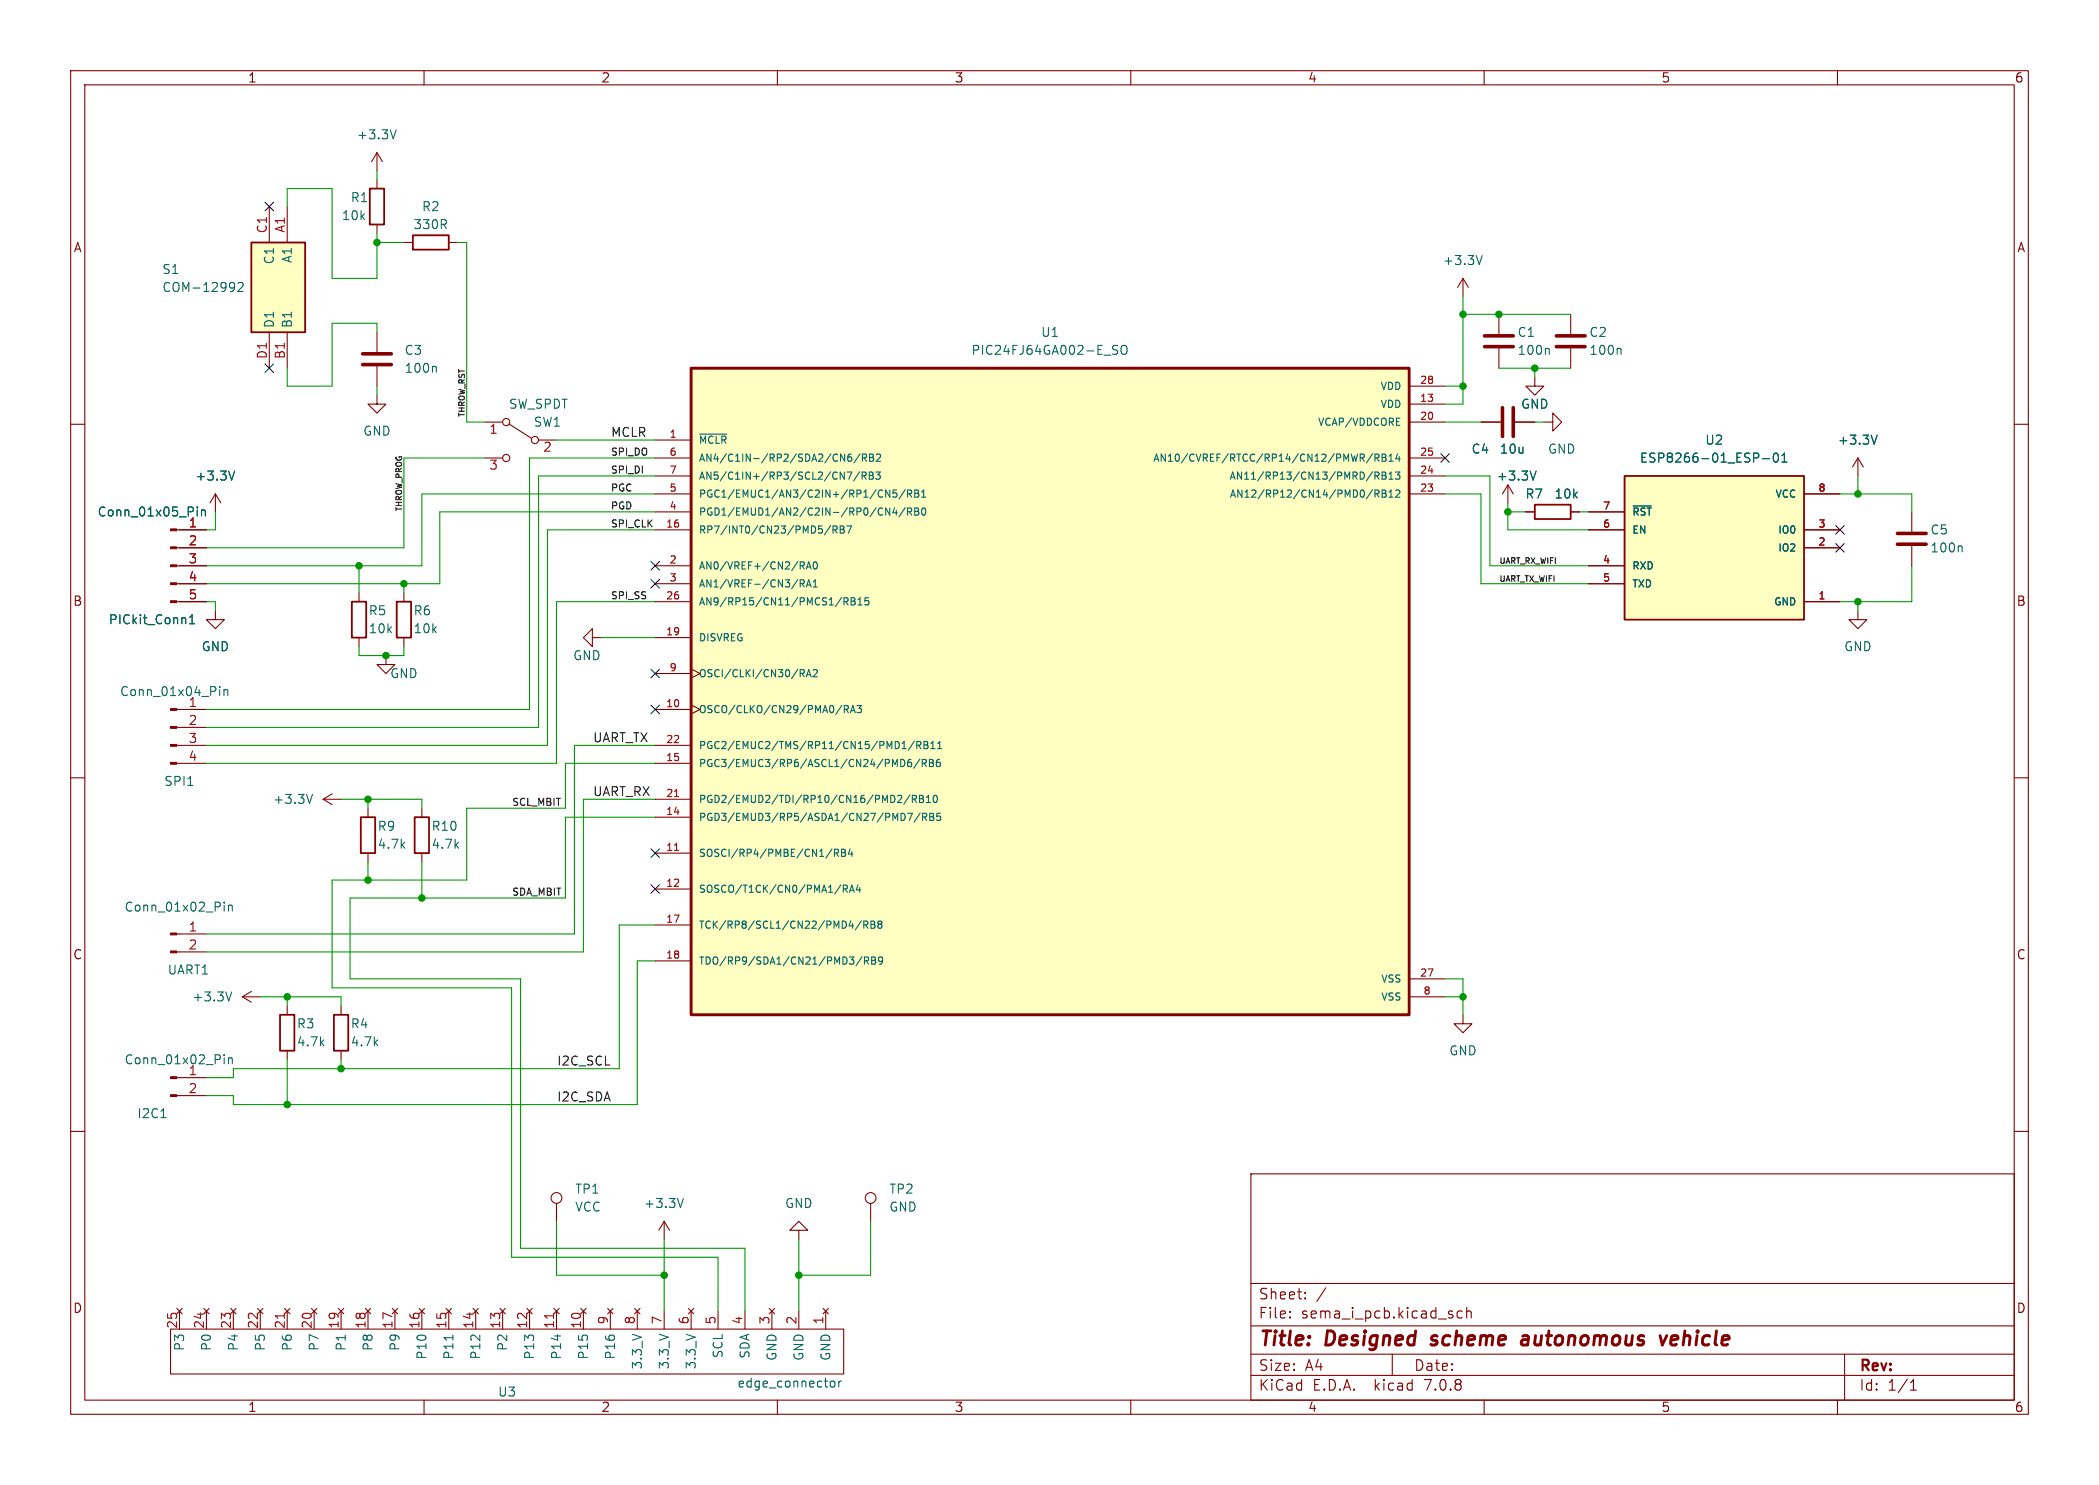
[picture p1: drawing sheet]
<svg xmlns="http://www.w3.org/2000/svg" width="297mm" height="210mm" viewBox="0 0 297 210" stroke-linecap="round" stroke-linejoin="round" font-family="sans-serif">
<g fill="none" stroke="#840000" stroke-width=".15">
<path d="M10 10h277v190h-277zM12 12h273v186h-273zM60 10v2M110 10v2M160 10v2M210 10v2M260 10v2M38.1 29.2v5.1M40.6 29.2v5.1M53.3 21.6l-.7 1.3M53.3 21.6v2.5M53.3 25.4v1.3"/>
<path d="M53.3 31.8v1.2M53.3 21.6l.8 1.3M57.1 34.3h1.3M63.5 34.3h1.3M207 39.4l-.8 1.2M207 39.4v2.5M207 39.4l.8 1.2M10 60h2M38.1 47v5.1M40.6 47v5.1M53.3 55.9v1.3h1.3l-1.3 1.2-1.2-1.2h1.2M53.3 47v2.8"/>
<path d="M53.3 51.8v2.8M68.6 59.7h2.5M72 59.9l3.2 2.1M199.4 57.2h5.1M199.4 59.7h5.1M199.4 54.6h5.1M209.5 59.7h2.8M212.1 44.5v2.7M212.1 49.3v2.8M214.4 59.7h2.8M217.2 53.3v1.3h1.2l-1.2 1.3-1.3-1.3h1.3M218.4 59.7h1.3v-1.3l1.3 1.3-1.3 1.3v-1.3"/>
<path d="M222.2 44.5v2.7M222.2 49.3v2.8M285 60h2M25 74.9h4.2M25 77.5h4.2M30.5 69.9l-.8 1.2M30.5 69.9v2.5M30.5 69.9l.7 1.2M68.6 64.8h2.5M76.2 62.2h2.5M92.7 62.2h5.1M92.7 74.9h5.1"/>
<path d="M92.7 69.9h5.1M92.7 67.3h5.1M92.7 64.8h5.1M92.7 72.4h5.1M199.4 69.9h5.1M199.4 67.3h5.1M199.4 64.8h5.1M213.4 68.6l-.8 1.3M213.4 68.6v2.5M213.4 68.6l.7 1.3M215.9 72.4h1.3M222.2 72.4h1.3"/>
<path d="M224.8 74.9h5.1M224.8 72.4h5.1M255.3 74.9h5M255.3 69.9h5M255.3 77.5h5M262.9 64.8l-.8 1.2M262.9 64.8v2.5M262.9 64.8l.8 1.2M270.5 72.4v2.8M270.5 77.2v2.8M25 80h4.2M25 85.1h4.2"/>
<path d="M25 82.6h4.2M30.5 86.4v1.2h1.2l-1.2 1.3-1.3-1.3h1.3M50.8 83.8v1.3M50.8 90.2v1.2M54.6 92.7v1.3h1.3l-1.3 1.3-1.3-1.3h1.3M57.1 83.8v1.3M57.1 90.2v1.2M83.8 90.2v-1.3l-1.3 1.3 1.3 1.2v-1.2h1.3M92.7 90.2h5.1M92.7 80h5.1M92.7 85.1h5.1M92.7 82.6h5.1"/>
<path d="M92.7 95.3h5.1M97.8 99.7l1.3 .6-1.3 .7M97.8 94.6l1.3 .7-1.3 .6M224.8 80h5.1M224.8 82.6h5.1M255.3 85.1h5M262.9 86.4v1.2h1.3l-1.3 1.3-1.3-1.3h1.3M10 110h2M25 100.3h4.2M25 108h4.2M25 105.4h4.2M25 102.9h4.2"/>
<path d="M45.7 113h2.6M45.7 113l1.3 .8M47 112.3l-1.3 .7M52.1 114.3v1.3M59.7 114.3v1.3M92.7 100.3h5.1M92.7 115.6h5.1M92.7 108h5.1M92.7 113h5.1M92.7 105.4h5.1M285 110h2M25 134.6h4.2"/>
<path d="M25 132.1h4.2M52.1 120.7v1.2M59.7 120.7v1.2M92.7 120.7h5.1M92.7 125.7h5.1M92.7 130.8h5.1M92.7 135.9h5.1M199.4 138.4h5.1M10 160h2M25 154.9h4.2M25 152.4h4.2M34.3 141h2.5"/>
<path d="M34.3 141l1.3 .7M35.6 140.2l-1.3 .8M40.6 142.2v1.3M40.6 148.6v1.3M48.3 142.2v1.3M48.3 148.6v1.3M199.4 141h5.1M207 143.5v1.3h1.3l-1.3 1.3-1.3-1.3h1.3M285 160h2M78.7 170.2v2.5M94 172.7l-.8 1.3M94 172.7v2.6"/>
<path d="M94 172.7l.7 1.3M113 174h1.3l-1.3-1.3-1.2 1.3h1.2v1.3M123.2 170.2v2.5M177 166h108v32h-108zM24.1 188h95.3v6.3h-95.3zM25 185l.8 .8M25.4 185.4v2.6M25.8 185l-.8 .8M28.8 185l.8 .8M29.2 185.4v2.6M29.6 185l-.8 .8M32.6 185l.8 .8"/>
<path d="M33 185.4v2.6M33.4 185l-.8 .8M36.4 185l.8 .8M36.8 185.4v2.6M37.2 185l-.8 .8M40.3 185l.7 .8M40.6 185.4v2.6M41 185l-.7 .8M44.1 185l.7 .8M44.4 185.4v2.6M44.8 185l-.7 .8M47.9 185l.7 .8"/>
<path d="M48.3 185.4v2.6M48.6 185l-.7 .8M51.7 185l.8 .8M52.1 185.4v2.6M52.5 185l-.8 .8M55.5 185l.8 .8M55.9 185.4v2.6M56.3 185l-.8 .8M59.3 185l.8 .8M59.7 185.4v2.6M60 198v2M60.1 185l-.8 .8"/>
<path d="M63.1 185l.8 .8M63.5 185.4v2.6M63.9 185l-.8 .8M66.9 185l.8 .8M67.3 185.4v2.6M67.7 185l-.8 .8M70.7 185l.8 .8M71.1 185.4v2.6M71.5 185l-.8 .8M74.5 185l.8 .8M74.9 185.4v2.6M75.3 185l-.8 .8"/>
<path d="M78.4 185l.7 .8M78.7 185.4v2.6M79.1 185l-.7 .8M82.2 185l.7 .8M82.5 185.4v2.6M82.9 185l-.7 .8M86 185l.7 .8M86.4 185.4v2.6M86.7 185l-.7 .8M89.8 185l.8 .8M90.2 185.4v2.6M90.6 185l-.8 .8"/>
<path d="M94 185.4v2.6M97.4 185l.8 .8M97.8 185.4v2.6M98.2 185l-.8 .8M101.6 185.4v2.6M105.4 185.4v2.6M108.8 185l.8 .8M109.2 185.4v2.6M109.6 185l-.8 .8M110 198v2M113 185.4v2.6M116.5 185l.7 .8"/>
<path d="M116.8 185.4v2.6M117.2 185l-.7 .8M160 198v2M177 194.5h108M177 191.5h108M177 187.5h108M177 181.5h108M182.5 186.3h.1l-.1 .1M182.5 186.3v.1M182.5 185.5v.1M182.5 185.5h.1l-.1 .1M184.7 183.6v.1"/>
<path d="M184.7 183.6h-.1l.1 .1M184.7 182.8v.1M184.7 182.8h-.1l.1 .1M187.6 182.1l-1.3 2M197 191.5v3M206.9 185.5l-.4-.1-.3 .3v.4l.1 .2 .2 .1 .4-.1M207.5 185.5a.37 .37 0 0 1 .7 .1v.8M207.5 184.9v1.5M210 198v2M260 198v2M261 191.5v6.5M270.3 196.6h.9"/>
<path d="M270.3 195.5l.4-.4v1.5"/>
<circle cx="71.6" cy="59.7" r=".51"/>
<circle cx="71.6" cy="64.8" r=".51"/>
<circle cx="75.7" cy="62.2" r=".51"/>
<circle cx="78.7" cy="169.4" r=".76"/>
<circle cx="123.2" cy="169.4" r=".76"/>
</g>
<path d="M202.5 190.1l.1 .1M202.7 189l-.1 .3v.1M215.5 189l.2-.1 .5 .1M216.3 189.4h-.7a.4 .4 0 0 0-.3 .4 .4 .4 0 0 0 .2 .4l.7-.1M234.9 188.9l.3 1.3 .6-1.3M236.8 188.9l-.3 .3-.1 .7 .1 .2 .1 .1h.4M237.4 189.4l-1 .1" fill="none" stroke="#840000" stroke-width=".4"/>
<g fill="#840000" stroke="#840000" stroke-width=".15">
<path d="M24.1 134.5h.9v.2h-.9z"/>
<path d="M24.1 132h.9v.2h-.9z"/>
<path d="M24.1 154.8h.9v.3h-.9z"/>
<path d="M24.1 152.3h.9v.2h-.9z"/>
<path d="M24.1 85h.9v.2h-.9z"/>
<path d="M24.1 82.4h.9v.3h-.9z"/>
<path d="M24.1 79.9h.9v.2h-.9z"/>
<path d="M24.1 77.3h.9v.3h-.9z"/>
<path d="M24.1 74.8h.9v.3h-.9z"/>
<path d="M24.1 107.8h.9v.3h-.9z"/>
<path d="M24.1 105.3h.9v.2h-.9z"/>
<path d="M24.1 102.7h.9v.3h-.9z"/>
<path d="M24.1 100.2h.9v.3h-.9z"/>
</g>
<g fill="none" stroke="#006464" stroke-width=".15">
<path d="M56.1 18.4l-.5 1.2M32.9 39.9l.2 .2a1.07 1.07 0 0 1-.1 1M209.7 36.1l-.4 1.3M33.2 40.5l-.3 .2M33.7 40.1l.2-.2h.3l.1 .2 .1 .2-.1 .2-.7 .7h.8M61.6 51.8l.1 .2v.6M157.5 49.4l.5 .2 .1 .3-.2 .2-.5-.1M157.5 48.9h.6M158.7 49a.43 .43 0 0 1 .5-.2 .43 .43 0 0 1 .3 .5v.4a.42 .42 0 0 1-.4 .4 .42 .42 0 0 1-.5-.4zM197.6 59.1h.5M219 49.3l.2 .1v.7M229.2 49.3l.2 .1v.7"/>
<path d="M27.9 71.7v.1M27.9 72.1v.9M28.5 72.1v.9M28.5 72.2l.2-.1 .3 .1 .1 .8M33.2 66.6l-.4 1.3M99 61.4h3.8M113.2 79.5h.4l.2 .1-.1 .3-.5 .1M113.5 80l.3 .5M115.2 79.5h.1a.54 .54 0 0 1 .4 .5 .54 .54 0 0 1-.4 .5 .68 .68 0 0 1-.1-1zM117.5 74.3l-.8 1.3M117.9 74.9h.5l.1-.2-.1-.2-.5-.1v1M118.1 74.9l.4 .5"/>
<path d="M118.9 74.4h.3l.2 .2-.2 .3 .2 .1 .1 .2-.2 .2h-.4zM118.9 74.9h.3M119.8 74.4h.7l-.5 1M119.9 66.8h.6l-.4 1M120.4 64.2l-.3 .1a.68 .68 0 0 0 0 .9l.4-.1v-.3l-.2-.2-.3 .1v.1M121.6 66.7l-.8 1.3M121.7 64.2l-.9 1.3M122 67.3l.5-.1 .1-.1-.1-.2-.5-.1v1M122 64.7h.5l.1-.1v-.3l-.6-.1v1M122.2 67.3l.4 .5M122.3 64.7l.3 .5M123 66.8h.3l.2 .1-.2 .3 .2 .1 .1 .3-.2 .2h-.4z"/>
<path d="M123 67.2h.3M123 64.2h.4l.2 .2-.2 .3 .2 .1v.2l-.2 .2h-.4zM123 64.7h.4M123.9 66.8h.6l-.3 .3 .3 .1v.5l-.1 .1-.5-.1M124 64.3l.4-.1 .2 .3-.6 .7h.6M125.3 69.3l.6 1v-1M125.9 71.8v1.1l-.6-1.1v1.1M126.6 71.8l-.3 .7h.7M126.8 72.2v.7M126.9 69.3h-.5l-.1 .5 .2-.1h.3l.1 .2v.3l-.2 .1-.4-.1M128.1 71.8l-.9 1.3M128.1 69.2l-.9 1.4"/>
<path d="M128.4 69.8h.5l.1-.2v-.2l-.6-.1v1M128.4 72.4l.5-.1 .1-.1v-.3l-.6-.1v1.1M128.7 72.4l.3 .5M128.7 69.8l.3 .5M129.4 69.3h.4l.2 .2-.2 .3 .2 .1v.2l-.2 .2h-.4zM129.4 69.8h.4M129.4 71.8h.4l.2 .2-.2 .3 .2 .1v.3l-.2 .2h-.4zM129.4 72.3h.4M130.4 69.6l.3-.3v1M130.4 70.3h.6M130.5 71.9l.1-.1a.54 .54 0 0 1 .4 .5 .54 .54 0 0 1-.4 .6l-.1-.1-.1-.3zM194.2 69.2l-.9 1.4"/>
<path d="M194.2 64.2l-.9 1.3M194.5 64.7h.5l.1-.1v-.3l-.6-.1v1M194.5 67.3l.5-.1 .1-.1v-.2l-.6-.1v1M194.5 69.8h.5l.1-.2v-.2l-.6-.1v1M194.8 69.8l.3 .5M194.8 67.3l.3 .5M194.8 64.7l.3 .5M195.6 69.3h.3l.2 .2-.2 .3 .2 .1v.2l-.1 .2h-.4zM195.6 66.8h.3l.2 .1-.2 .3 .2 .1v.3l-.1 .2h-.4zM195.6 64.2h.3l.2 .2-.2 .3 .2 .1v.2l-.1 .2h-.4zM195.6 69.8h.3M195.6 67.2h.3"/>
<path d="M195.6 64.7h.3M196.5 70.3h.6M196.5 64.5l.3-.3v1M196.5 67l.3-.2v1M196.5 69.6l.3-.3v1M196.5 67.8h.6M196.5 65.2h.6M197.5 66.8h.6l-.4 .3 .3 .1v.5l-.1 .1-.4-.1M197.5 69.4l.4-.1 .2 .3-.6 .7h.6M197.6 60.2h.5M197.7 64.2l-.2 .7h.6M198 64.6v.6"/>
<path d="M217.4 66.6l-.5 1.3M231.1 71.6h2.5M249.4 64.9h1M251 64.2l.2-.1a.69 .69 0 0 1 .3 1.1l-.2 .1a.68 .68 0 0 1-.3-1.1zM252.1 65.3h.8M252.1 64.4l.4-.3v1.2M265.6 61.5l-.4 1.3M277.5 77.2l.1 .2v.6M26.8 88.2h.7M26.8 87.3l.4-.4v1.3M31.1 97.1v.1M31.1 97.5v.9"/>
<path d="M31.7 97.5v.9M31.7 97.6l.2-.1 .3 .1v.8M112.9 81.9l-.9 1.4M113.2 82.5h.5l.1-.2v-.2l-.6-.1v1M113.2 94.7h.4l.2 .2-.1 .3h-.5M113.5 82.5l.3 .5M113.5 95.2l.3 .5M114.1 80.5l.3-1 .4 1M114.1 83l.3-1 .4 1M114.1 95.7l.3-1 .4 1M114.2 80.2h.5M114.2 82.7h.5"/>
<path d="M114.2 95.4h.5M115.1 94.8l.4-.1 .1 .3-.6 .7h.6M115.1 83h.5M115.1 82.3l.3-.3v1M119.1 99.7l-.8 1.3M119.4 85.1l.5-.1 .1-.1v-.3l-.6-.1v1.1M119.7 85.1l.3 .5M120.4 84.5h.4l.2 .2-.2 .3 .2 .1v.3l-.2 .2h-.4zM120.4 85h.4M121.3 99.8h.6l-.4 .4 .3 .1v.4l-.1 .1-.4-.1M121.4 85.6h.6M121.4 84.8l.3-.3v1.1"/>
<path d="M122.9 84.5h-.5v.5l.1-.1 .4 .1 .1 .1-.1 .4-.1 .1-.4-.1M26.6 111.1h.7M44.2 112.3l-.4 1.3M119.5 100.3h.5v-.2v-.2l-.5-.1v1M119.7 100.3l.3 .5M120.3 100.8l.4-1 .3 1M120.4 100.5h.5M127.2 112.5h.3l.1 .3-.6 .7h.6M127.6 105.9h.6M127.7 105.1l.2-.2v1M127.9 107.5l.1 .3-.1 .5M128.4 115h.7l-.4 1"/>
<path d="M128.8 112.4l-.9 1.3M128.9 107.4h-.3a.68 .68 0 0 0 0 1l.4-.1v-.3l-.2-.2h-.3l-.1 .2M129.1 113h.5l.1-.2-.1-.2-.5-.1v1M129.3 113l.4 .5M129.4 104.8l-.9 1.3M129.7 105.4l.5-.1 .1-.1v-.2l-.6-.1v1M130 105.4l.3 .5M130.1 112.5h.4l.1 .2-.1 .3 .1 .1 .1 .2-.2 .2h-.4zM130.1 113h.4M130.2 107.3l-.9 1.4M130.2 115l-.9 1.3M130.5 107.9h.5l.1-.2-.1-.2-.5-.1v1"/>
<path d="M130.5 115.5h.5l.1-.1v-.3l-.6-.1v1M130.7 104.9h.4l.2 .1-.2 .3 .2 .1v.3l-.2 .2h-.4zM130.7 105.3h.4M130.7 107.9l.4 .5M130.8 115.5l.3 .5M131.1 113.5h.6M131.1 112.8l.3-.3v1M131.5 107.4h.4l.1 .2-.1 .3 .1 .1 .1 .2-.2 .2h-.4zM131.5 107.9h.4M131.6 115h.3l.2 .2-.2 .3 .2 .1v.2l-.1 .2h-.4zM131.6 115.5h.3M131.7 105.9h.6"/>
<path d="M131.7 105.1l.3-.2v1M132.2 112.5h.1a.54 .54 0 0 1 .3 .5 .54 .54 0 0 1-.3 .5 .68 .68 0 0 1-.1-1zM132.7 105.9h.6M132.7 105.1l.3-.2v1M133 107.4h-.3a.68 .68 0 0 0 0 1l.3-.1 .1-.3-.2-.2h-.3l-.1 .2M133.1 115h-.5l-.1 .5 .2-.1 .3 .1 .1 .1v.3l-.2 .1-.4-.1M31.7 127.6v.1M31.7 128v.8M32.3 128v.8M32.3 128.1l.2-.1 .3 .1 .1 .7M117.7 120l-.8 1.4M118.1 120.6h.4l.1-.2v-.2l-.5-.1v1"/>
<path d="M118.3 120.6l.3 .5M119.1 120.1h.3l.2 .2-.2 .3 .2 .1 .1 .2-.2 .2h-.4zM119.1 120.6h.3M119.3 125.7h.5l.1-.2v-.2l-.6-.1v1M119.6 125.7l.3 .5M120.1 130.9h.7M120.2 126.2l.3-1 .4 1M120.3 120l-.3 .8h.7M120.3 125.9h.5M120.5 120.4v.7M121.4 125.1l-.2 .8h.6M121.6 125.5v.7"/>
<path d="M121.9 130.2l-.9 1.3M122 135.3l-.9 1.3M122.2 130.8l.5-.1 .1-.1v-.2l-.6-.1v1M122.3 135.9l.5-.1 .1-.1v-.3l-.6-.1v1.1M122.5 130.8l.3 .5M122.6 135.9l.3 .5M123.2 130.3h.4l.2 .1-.2 .3 .2 .1v.3l-.2 .2h-.4zM123.2 130.7h.4M123.3 135.3h.4l.2 .2-.2 .3 .2 .1v.3l-.2 .2h-.4zM123.3 135.8h.4M124.4 130.7l-.2-.2 .2-.2h.3l.1 .1-.2 .3M124.4 130.7l-.2 .2v.2l.2 .2 .3-.1 .1-.1-.1-.3-.1-.1"/>
<path d="M124.4 130.7h.2M124.9 135.8l-.2 .2-.3-.1-.1-.1 .1-.4 .3-.1 .1 .1a.67 .67 0 0 1-.2 1h-.2M22.8 158.1h.7M31.7 149.2v.1M31.7 149.6v.8M32.3 149.6v.8M32.3 149.7l.2-.1 .3 .1 .1 .7M32.8 140.3l-.4 1.2M96.7 169.5l-.4 1.3M64.1 188.8v.7M117.5 195.4l.4-.1 .2 .3v.3l-.1 .2-.3 .1-.2-.2M118.7 195.3v.9"/>
<path d="M119 195.3l-.2 .1-.1 .2"/>
</g>
<path d="M35.6 34.3h7.6v12.7h-7.6zM52.3 26.7h2.1v5.1h-2.1zM58.4 33.3h5.1v2h-5.1zM217.2 71.4h5v2h-5zM229.9 67.3h25.4v20.3h-25.4zM49.8 85.1h2v5.1h-2zM56.1 85.1h2.1v5.1h-2.1zM51.1 115.6h2v5.1h-2zM58.7 115.6h2v5.1h-2zM39.6 143.5h2.1v5.1h-2.1zM47.2 143.5h2.1v5.1h-2.1z" fill="none" stroke="#840000" stroke-width=".25"/>
<g fill="#ffffc2" stroke="#ffffc2" stroke-width=".14">
<path d="M97.8 52.1h101.6v91.4h-101.6z"/>
<path d="M35.6 34.3h7.6v12.7h-7.6z"/>
<path d="M229.9 67.3h25.4v20.3h-25.4z"/>
</g>
<path d="M97.8 52.1h101.6v91.4h-101.6z" fill="none" stroke="#840000" stroke-width=".41"/>
<path d="M95.4 112.6h.6M95.4 120.3h.6M40.2 185.7v.7M78.3 185.7v.7" fill="none" stroke="#a90000" stroke-width=".15"/>
<path d="M51.3 51.6h4.1M51.3 50h4.1M210.1 49h4M210.1 47.5h4M212.6 57.7v4M214.1 57.7v4M220.2 49h4.1M220.2 47.5h4.1M268.5 77h4M268.5 75.4h4" fill="none" stroke="#840000" stroke-width=".51"/>
<g fill="none" stroke="#009600" stroke-width=".15">
<path d="M40.6 29.2v-2.5h6.4v12.7h6.3v-6.4M53.3 24.1v1.3M53.3 34.3h3.8M64.8 34.3h1.2v25.4h2.6M53.3 47v-1.3h-6.3v8.9h-6.4v-2.5M53.3 54.6v1.3M204.5 54.6h2.5M204.5 59.7h5M207 41.9v15.3h-2.5M207 44.5h15.2M212.1 52.1h10.1M217.2 59.7h1.2"/>
<path d="M217.2 52.1v1.2M30.5 72.4v2.5h-1.3M68.6 64.8h-11.5v12.7h-27.9M78.7 62.2h14M92.7 72.4h-30.5v10.2h-33M92.7 69.9h-33v10.1h-30.5M92.7 64.8h-17.8v35.5h-45.7M92.7 74.9h-15.2v30.5h-48.3M92.7 67.3h-16.5v35.6h-47M204.5 69.9h5v12.7h15.3M204.5 67.3h6.3v12.7h14M213.4 71.1v3.8h11.4"/>
<path d="M213.4 72.4h2.5M223.5 72.4h1.3M260.3 69.9h10.2v2.5M262.9 67.3v2.6M29.2 85.1h1.3v1.3M50.8 91.4v1.3h6.3v-1.3M50.8 80v3.8M57.1 82.6v1.2M85.1 90.2h7.6M92.7 85.1h-14v22.9h-49.5M262.9 85.1v1.3M270.5 80v5.1h-10.2"/>
<path d="M48.3 113h11.4v1.3M52.1 113v1.3M92.7 108h-12.7v6.3h-14v10.2h-19v15.2h25.4v38.1h29.2v7.6M92.7 115.6h-12.7v11.4h-30.5v11.4h24.2v38.1h31.7v8.9M92.7 113h-10.2v21.6h-53.3M92.7 105.4h-11.4v26.7h-52.1M52.1 121.9v2.6M59.7 121.9v5.1M92.7 135.9h-2.5v20.3h-57.2v-1.3h-3.8M92.7 130.8h-5.1v20.3h-54.6v1.3h-3.8M204.5 138.4h2.5v5.1M36.8 141h11.5v1.2"/>
<path d="M40.6 141v1.2M40.6 149.9v6.3M48.3 149.9v1.2M204.5 141h2.5M78.7 172.7v7.6h15.3M94 175.3v10.1M113 175.3v10.1M123.2 172.7v7.6h-10.2"/>
</g>
<g fill="none" stroke="#000084" stroke-width=".15">
<path d="M37.5 28.6l1.2 1.2M38.7 28.6l-1.2 1.2M37.5 51.5l1.2 1.2M38.7 51.5l-1.2 1.2M92.1 79.4l1.2 1.2M93.3 79.4l-1.2 1.2M203.9 64.2l1.2 1.2M205.1 64.2l-1.2 1.2M259.7 76.9l1.3 1.2M259.7 74.3l1.3 1.2M261 76.9l-1.3 1.2M261 74.3l-1.3 1.2"/>
<path d="M92.1 94.6l1.2 1.3M92.1 99.7l1.2 1.2M92.1 81.9l1.2 1.3M93.3 94.6l-1.2 1.3M93.3 99.7l-1.2 1.2M93.3 81.9l-1.2 1.3M92.1 120l1.2 1.3M92.1 125.1l1.2 1.2M93.3 120l-1.2 1.3M93.3 125.1l-1.2 1.2"/>
</g>
<g fill="#009600" stroke="#009600" stroke-width=".15">
<circle cx="57.1" cy="82.6" r=".46"/>
<circle cx="53.3" cy="34.3" r=".46"/>
<circle cx="213.4" cy="72.4" r=".46"/>
<circle cx="207" cy="54.6" r=".46"/>
<circle cx="207" cy="141" r=".46"/>
<circle cx="94" cy="180.3" r=".46"/>
<circle cx="40.6" cy="141" r=".46"/>
<circle cx="40.6" cy="156.2" r=".46"/>
<circle cx="113" cy="180.3" r=".46"/>
<circle cx="48.3" cy="151.1" r=".46"/>
<circle cx="59.7" cy="127" r=".46"/>
<circle cx="52.1" cy="124.5" r=".46"/>
<circle cx="212.1" cy="44.5" r=".46"/>
<circle cx="207" cy="44.5" r=".46"/>
<circle cx="262.9" cy="85.1" r=".46"/>
<circle cx="262.9" cy="69.9" r=".46"/>
<circle cx="217.2" cy="52.1" r=".46"/>
<circle cx="50.8" cy="80" r=".46"/>
<circle cx="52.1" cy="113" r=".46"/>
<circle cx="54.6" cy="92.7" r=".46"/>
</g>
<g font-size="2.8" fill="#840000">
<text x="178" y="190.9">Title:</text>
<text x="187.7" y="190.9">Designed</text>
<text x="203.4" y="190.9">scheme</text>
<text x="217" y="190.9">autonomous</text>
<text x="237.4" y="190.9">vehicle</text>
</g>
<g font-size="2.1" fill="#840000">
<text x="178" y="184">Sheet:</text>
<text x="178" y="186.7">File:</text>
<text x="184.1" y="186.7">sema_i_pcb.kicad_sch</text>
<text x="178" y="196.9">KiCad</text>
<text x="178" y="194.1">Size:</text>
<text x="184.7" y="194.1">A4</text>
<text x="185.7" y="196.9">E.D.A.</text>
<text x="194.6" y="196.9">kicad</text>
<text x="200" y="194.1">Date:</text>
<text x="201.8" y="196.9">7.0.8</text>
<text x="263" y="194.3">Rev:</text>
<text x="263" y="196.9">Id:</text>
<text x="267.1" y="196.9">1/1</text>
</g>
<g font-size="1.8" fill="#840000">
<text x="35" y="11.9">1</text>
<text x="85" y="11.9">2</text>
<text x="135" y="11.9">3</text>
<text x="185" y="11.9">4</text>
<text x="235" y="11.9">5</text>
<text x="285" y="11.9">6</text>
<text x="10.3" y="35.9">A</text>
<text x="285.3" y="35.9">A</text>
<text x="10.3" y="85.9">B</text>
<text x="285.3" y="85.9">B</text>
<text x="10.3" y="135.9">C</text>
<text x="285.3" y="135.9">C</text>
<text x="10.3" y="185.9">D</text>
<text x="285.3" y="185.9">D</text>
<text x="35" y="199.9">1</text>
<text x="85" y="199.9">2</text>
<text x="135" y="199.9">3</text>
<text x="185" y="199.9">4</text>
<text x="235" y="199.9">5</text>
<text x="285" y="199.9">6</text>
</g>
<g font-size="1.8" fill="#006464">
<text x="50.4" y="19.9">+3.3V</text>
<text x="49.5" y="28.8">R1</text>
<text x="48.3" y="31.3">10k</text>
<text x="58.4" y="32.6">330R</text>
<text x="59.6" y="30.1">R2</text>
<text x="22.9" y="39">S1</text>
<text x="22.9" y="41.5">COM-12992</text>
<text x="39" y="37.5" transform="rotate(-90 39 37.5)">C1</text>
<text x="41.5" y="37.3" transform="rotate(-90 41.5 37.3)">A1</text>
<text x="204.1" y="37.7">+3.3V</text>
<text x="39" y="46.5" transform="rotate(-90 39 46.5)">D1</text>
<text x="41.5" y="46.5" transform="rotate(-90 41.5 46.5)">B1</text>
<text x="147.2" y="47.9">U1</text>
<text x="214.6" y="47.9">C1</text>
<text x="224.8" y="47.9">C2</text>
<text x="57.2" y="50.4">C3</text>
<text x="57.2" y="52.9">100n</text>
<text x="137.4" y="50.4">PIC24FJ64GA002-E_SO</text>
<text x="214.6" y="50.4">100n</text>
<text x="224.8" y="50.4">100n</text>
<text x="71.9" y="58">SW_SPDT</text>
<text x="215.1" y="58">GND</text>
<text x="51.3" y="61.8">GND</text>
<text x="75.4" y="60.6">SW1</text>
<text x="208.1" y="64.4">C4</text>
<text x="212.1" y="64.4">10u</text>
<text x="218.9" y="64.4">GND</text>
<text x="231.9" y="65.6">ESP8266-01_ESP-01</text>
<text x="241.2" y="63.1">U2</text>
<text x="259.9" y="63.1">+3.3V</text>
<text x="27.5" y="68.2">+3.3V</text>
<text x="211.7" y="68.2">+3.3V</text>
<text x="215.7" y="70.7">R7</text>
<text x="219.9" y="70.7">10k</text>
<text x="13.7" y="73.3">Conn_01x05_Pin</text>
<text x="273.1" y="75.8">C5</text>
<text x="273.1" y="78.3">100n</text>
<text x="15.3" y="88.5">PICkit_Conn1</text>
<text x="52.1" y="87.2">R5</text>
<text x="52.1" y="89.8">10k</text>
<text x="58.4" y="87.2">R6</text>
<text x="58.4" y="89.8">10k</text>
<text x="28.4" y="92.3">GND</text>
<text x="81" y="93.6">GND</text>
<text x="260.9" y="92.3">GND</text>
<text x="16.9" y="98.7">Conn_01x04_Pin</text>
<text x="26.6" y="100.1">1</text>
<text x="55.1" y="96.1">GND</text>
<text x="23.2" y="111.4">SPI1</text>
<text x="38.6" y="113.9">+3.3V</text>
<text x="53.3" y="117.7">R9</text>
<text x="61" y="117.7">R10</text>
<text x="53.3" y="120.2">4.7k</text>
<text x="61" y="120.2">4.7k</text>
<text x="17.5" y="129.1">Conn_01x02_Pin</text>
<text x="23.6" y="138">UART1</text>
<text x="27.1" y="141.8">+3.3V</text>
<text x="41.9" y="145.6">R3</text>
<text x="41.9" y="148.2">4.7k</text>
<text x="49.5" y="145.6">R4</text>
<text x="49.5" y="148.2">4.7k</text>
<text x="205" y="149.5">GND</text>
<text x="17.5" y="150.7">Conn_01x02_Pin</text>
<text x="26.6" y="152.1">1</text>
<text x="19.3" y="158.3">I2C1</text>
<text x="81.3" y="169">TP1</text>
<text x="81.3" y="171.6">VCC</text>
<text x="91" y="171">+3.3V</text>
<text x="111" y="171">GND</text>
<text x="125.7" y="169">TP2</text>
<text x="125.7" y="171.6">GND</text>
<text x="26.3" y="191.2" transform="rotate(-90 26.3 191.2)">P3</text>
<text x="30.1" y="191.2" transform="rotate(-90 30.1 191.2)">P0</text>
<text x="33.9" y="191.2" transform="rotate(-90 33.9 191.2)">P4</text>
<text x="37.7" y="191.2" transform="rotate(-90 37.7 191.2)">P5</text>
<text x="41.5" y="191.2" transform="rotate(-90 41.5 191.2)">P6</text>
<text x="45.3" y="191.2" transform="rotate(-90 45.3 191.2)">P7</text>
<text x="49.1" y="191.2" transform="rotate(-90 49.1 191.2)">P1</text>
<text x="52.9" y="191.2" transform="rotate(-90 52.9 191.2)">P8</text>
<text x="56.7" y="191.2" transform="rotate(-90 56.7 191.2)">P9</text>
<text x="72" y="191.2" transform="rotate(-90 72 191.2)">P2</text>
<text x="60.6" y="192.4" transform="rotate(-90 60.6 192.4)">P10</text>
<text x="64.4" y="192.4" transform="rotate(-90 64.4 192.4)">P11</text>
<text x="68.2" y="192.4" transform="rotate(-90 68.2 192.4)">P12</text>
<text x="70.4" y="197.7">U3</text>
<text x="75.8" y="192.4" transform="rotate(-90 75.8 192.4)">P13</text>
<text x="79.6" y="192.4" transform="rotate(-90 79.6 192.4)">P14</text>
<text x="83.4" y="192.4" transform="rotate(-90 83.4 192.4)">P15</text>
<text x="87.2" y="192.4" transform="rotate(-90 87.2 192.4)">P16</text>
<text x="91" y="193.8" transform="rotate(-90 91 193.8)">3.3_V</text>
<text x="94.8" y="193.8" transform="rotate(-90 94.8 193.8)">3.3_V</text>
<text x="98.7" y="193.8" transform="rotate(-90 98.7 193.8)">3.3_V</text>
<text x="102.5" y="192.2" transform="rotate(-90 102.5 192.2)">SCL</text>
<text x="104.2" y="196.4">edge_connector</text>
<text x="106.3" y="192.2" transform="rotate(-90 106.3 192.2)">SDA</text>
<text x="110.1" y="192.5" transform="rotate(-90 110.1 192.5)">GND</text>
<text x="113.9" y="192.5" transform="rotate(-90 113.9 192.5)">GND</text>
<text x="117.7" y="192.5" transform="rotate(-90 117.7 192.5)">GND</text>
</g>
<g font-size="1.8" fill="#a90000">
<text x="37.8" y="33.1" transform="rotate(-90 37.8 33.1)">C1</text>
<text x="40.4" y="33" transform="rotate(-90 40.4 33)">A1</text>
<text x="37.8" y="50.9" transform="rotate(-90 37.8 50.9)">D1</text>
<text x="40.4" y="50.9" transform="rotate(-90 40.4 50.9)">B1</text>
<text x="69.1" y="61.7">1</text>
<text x="76.8" y="64.2">2</text>
<text x="69.1" y="66.8">3</text>
<text x="26.6" y="74.7">1</text>
<text x="26.6" y="77.2">2</text>
<text x="26.6" y="79.8">3</text>
<text x="26.6" y="82.3">4</text>
<text x="26.6" y="84.8">5</text>
<text x="26.6" y="102.6">2</text>
<text x="26.6" y="105.2">3</text>
<text x="26.6" y="107.7">4</text>
<text x="26.6" y="131.8">1</text>
<text x="26.6" y="134.4">2</text>
<text x="26.6" y="154.7">2</text>
<text x="25.1" y="188" transform="rotate(-90 25.1 188)">25</text>
<text x="29" y="188" transform="rotate(-90 29 188)">24</text>
<text x="32.8" y="188" transform="rotate(-90 32.8 188)">23</text>
<text x="36.6" y="188" transform="rotate(-90 36.6 188)">22</text>
<text x="40.4" y="188" transform="rotate(-90 40.4 188)">21</text>
<text x="44.2" y="188" transform="rotate(-90 44.2 188)">20</text>
<text x="48" y="188" transform="rotate(-90 48 188)">19</text>
<text x="51.8" y="188" transform="rotate(-90 51.8 188)">18</text>
<text x="55.6" y="188" transform="rotate(-90 55.6 188)">17</text>
<text x="59.4" y="188" transform="rotate(-90 59.4 188)">16</text>
<text x="63.2" y="188" transform="rotate(-90 63.2 188)">15</text>
<text x="67.1" y="188" transform="rotate(-90 67.1 188)">14</text>
<text x="70.9" y="188" transform="rotate(-90 70.9 188)">13</text>
<text x="74.7" y="188" transform="rotate(-90 74.7 188)">12</text>
<text x="78.5" y="188" transform="rotate(-90 78.5 188)">11</text>
<text x="82.3" y="188" transform="rotate(-90 82.3 188)">10</text>
<text x="86.1" y="187.4" transform="rotate(-90 86.1 187.4)">9</text>
<text x="89.9" y="187.4" transform="rotate(-90 89.9 187.4)">8</text>
<text x="93.7" y="187.4" transform="rotate(-90 93.7 187.4)">7</text>
<text x="97.5" y="187.4" transform="rotate(-90 97.5 187.4)">6</text>
<text x="101.3" y="187.4" transform="rotate(-90 101.3 187.4)">5</text>
<text x="105.2" y="187.4" transform="rotate(-90 105.2 187.4)">4</text>
<text x="109" y="187.4" transform="rotate(-90 109 187.4)">3</text>
<text x="112.8" y="187.4" transform="rotate(-90 112.8 187.4)">2</text>
<text x="116.6" y="187.4" transform="rotate(-90 116.6 187.4)">1</text>
</g>
<g font-size="1.8" fill="#0f0f0f">
<text x="86.4" y="61.9">MCLR</text>
<text x="83.8" y="105.1">UART_TX</text>
<text x="83.8" y="112.7">UART_RX</text>
<text x="78.7" y="155.9">I2C_SDA</text>
<text x="78.7" y="150.8">I2C_SCL</text>
</g>
<g font-size="1.4" fill="#006464">
<text x="195.2" y="57.9">VDD</text>
<text x="195.2" y="55.3">VDD</text>
<text x="98.8" y="63">~{MCLR}</text>
<text x="98.8" y="65.5">AN4/C1IN-/RP2/SDA2/CN6/RB2</text>
<text x="163" y="65.5">AN10/CVREF/RTCC/RP14/CN12/PMWR/RB14</text>
<text x="186.4" y="60.4">VCAP/VDDCORE</text>
<text x="98.8" y="70.6">PGC1/EMUC1/AN3/C2IN+/RP1/CN5/RB1</text>
<text x="98.8" y="68">AN5/C1IN+/RP3/SCL2/CN7/RB3</text>
<text x="173.8" y="68">AN11/RP13/CN13/PMRD/RB13</text>
<text x="173.9" y="70.6">AN12/RP12/CN14/PMD0/RB12</text>
<text x="251.1" y="70.6">VCC</text>
<text x="98.8" y="75.7">RP7/INT0/CN23/PMD5/RB7</text>
<text x="98.8" y="73.1">PGD1/EMUD1/AN2/C2IN-/RP0/CN4/RB0</text>
<text x="230.9" y="75.7">EN</text>
<text x="230.9" y="73.1">~{RST}</text>
<text x="251.5" y="75.7">IO0</text>
<text x="98.8" y="80.7">AN0/VREF+/CN2/RA0</text>
<text x="98.8" y="83.3">AN1/VREF-/CN3/RA1</text>
<text x="230.9" y="80.7">RXD</text>
<text x="230.9" y="83.3">TXD</text>
<text x="251.5" y="78.2">IO2</text>
<text x="98.8" y="85.8">AN9/RP15/CN11/PMCS1/RB15</text>
<text x="250.9" y="85.8">GND</text>
<text x="98.8" y="90.9">DISVREG</text>
<text x="98.8" y="96">OSCI/CLKI/CN30/RA2</text>
<text x="98.8" y="101.1">OSCO/CLKO/CN29/PMA0/RA3</text>
<text x="98.8" y="106.1">PGC2/EMUC2/TMS/RP11/CN15/PMD1/RB11</text>
<text x="98.8" y="108.7">PGC3/EMUC3/RP6/ASCL1/CN24/PMD6/RB6</text>
<text x="98.8" y="113.8">PGD2/EMUD2/TDI/RP10/CN16/PMD2/RB10</text>
<text x="98.8" y="116.3">PGD3/EMUD3/RP5/ASDA1/CN27/PMD7/RB5</text>
<text x="98.8" y="121.4">SOSCI/RP4/PMBE/CN1/RB4</text>
<text x="98.8" y="126.5">SOSCO/T1CK/CN0/PMA1/RA4</text>
<text x="98.8" y="131.5">TCK/RP8/SCL1/CN22/PMD4/RB8</text>
<text x="98.8" y="136.6">TDO/RP9/SDA1/CN21/PMD3/RB9</text>
<text x="195.3" y="139.2">VSS</text>
<text x="195.3" y="141.7">VSS</text>
</g>
<g font-size="1.4" fill="#a90000">
<text x="200.8" y="56.9">13</text>
<text x="200.8" y="59.4">20</text>
<text x="200.8" y="54.4">28</text>
<text x="94.6" y="62">1</text>
<text x="94.6" y="64.5">6</text>
<text x="200.8" y="64.5">25</text>
<text x="94.6" y="69.6">5</text>
<text x="94.6" y="67.1">7</text>
<text x="200.8" y="69.6">23</text>
<text x="200.8" y="67.1">24</text>
<text x="257.2" y="69.6">8</text>
<text x="94.2" y="74.7">16</text>
<text x="94.6" y="72.1">4</text>
<text x="226.7" y="74.7">6</text>
<text x="226.7" y="72.1">7</text>
<text x="257.2" y="77.2">2</text>
<text x="257.2" y="74.7">3</text>
<text x="94.6" y="79.8">2</text>
<text x="94.6" y="82.3">3</text>
<text x="226.7" y="79.8">4</text>
<text x="226.7" y="82.3">5</text>
<text x="94.2" y="89.9">19</text>
<text x="94.2" y="84.8">26</text>
<text x="257.2" y="84.8">1</text>
<text x="94.6" y="95">9</text>
<text x="94.2" y="100.1">10</text>
<text x="94.2" y="107.7">15</text>
<text x="94.2" y="105.2">22</text>
<text x="94.2" y="112.8">21</text>
<text x="94.2" y="115.3">14</text>
<text x="94.2" y="120.4">11</text>
<text x="94.2" y="125.5">12</text>
<text x="94.2" y="130.6">17</text>
<text x="94.2" y="135.6">18</text>
<text x="200.8" y="138.2">27</text>
<text x="201.3" y="140.7">8</text>
</g>
<g font-size="1.4" fill="#0f0f0f">
<text x="86.4" y="64.5">SPI_DO</text>
<text x="86.4" y="69.6">PGC</text>
<text x="86.4" y="67">SPI_DI</text>
<text x="86.4" y="72.1">PGD</text>
<text x="86.4" y="74.7">SPI_CLK</text>
<text x="86.4" y="84.8">SPI_SS</text>
<text x="72.4" y="114">SCL_MBIT</text>
<text x="72.4" y="126.7">SDA_MBIT</text>
</g>
<g font-size="1.1" fill="#0f0f0f">
<text x="65.8" y="59.1" transform="rotate(-90 65.8 59.1)">THROW_RST</text>
<text x="56.9" y="72.4" transform="rotate(-90 56.9 72.4)">THROW_PROG</text>
<text x="212.1" y="82.3">UART_TX_WIFI</text>
<text x="212.1" y="79.8">UART_RX_WIFI</text>
</g>
</svg>
